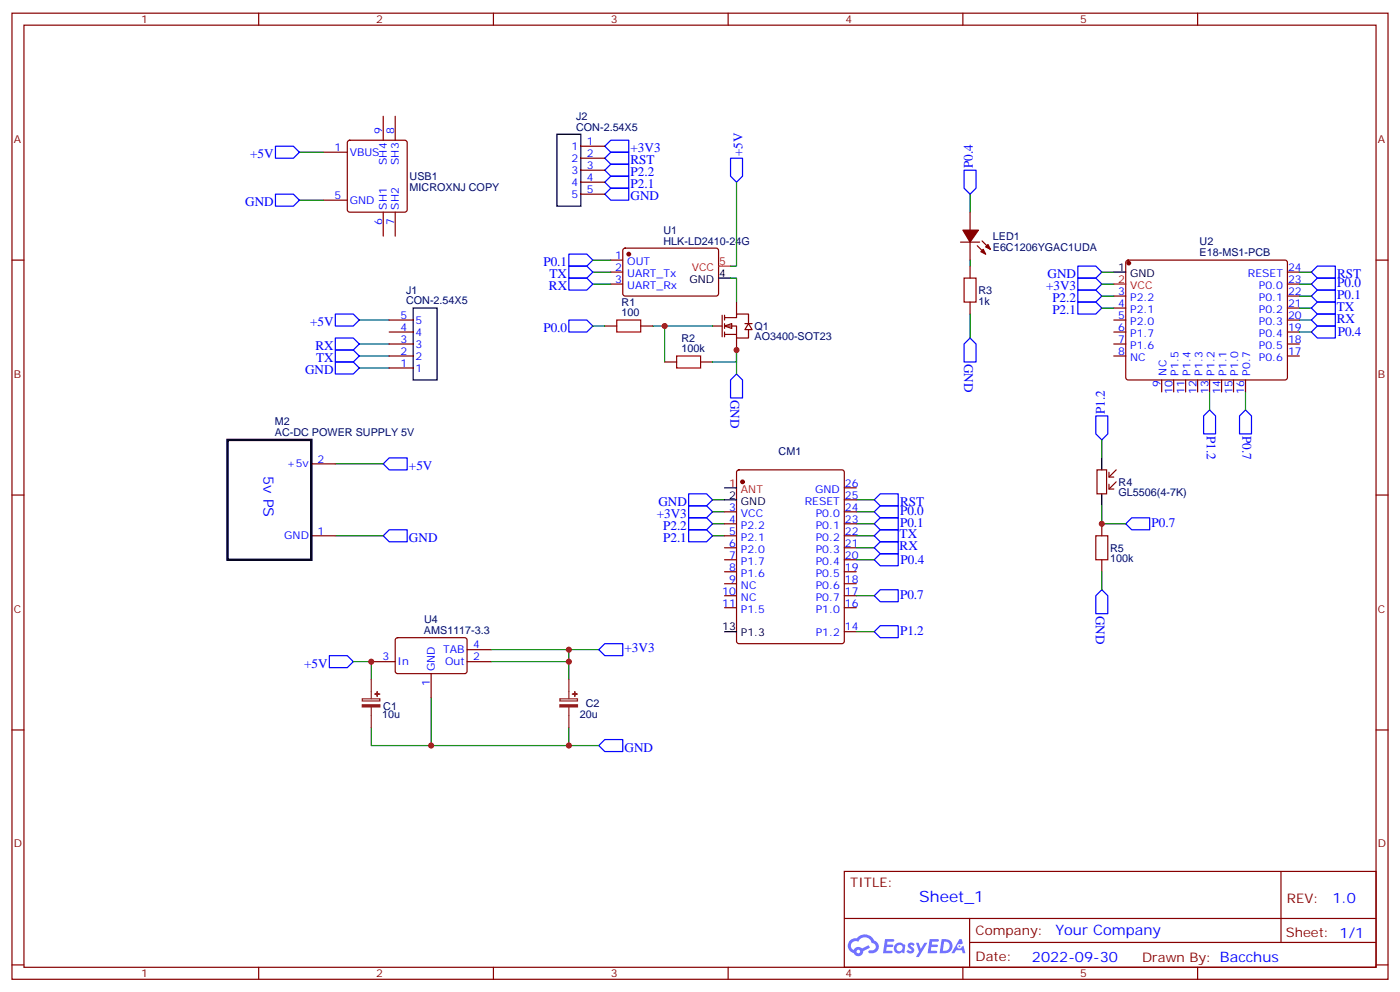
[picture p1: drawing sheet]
<svg xmlns="http://www.w3.org/2000/svg" width="412mm" height="292mm" viewBox="0 0 412 292" stroke-linecap="round" stroke-linejoin="round" font-family="sans-serif">
<g fill="none" stroke="#870000" stroke-width=".35">
<path d="M3.5 3.9h405.4v284.3h-405.4zM7.1 7.4h398.2v277.3h-398.2zM76.2 3.9v3.5M145.3 3.9v3.5M214.5 3.9v3.5M283.6 3.9v3.5M352.8 3.9v3.5M3.5 76.6h3.6M405.3 76.6h3.6M3.5 145.7h3.6M405.3 145.7h3.6M3.5 214.8h3.6"/>
<path d="M405.3 214.8h3.6M248.7 256.5h156.6v28.2h-156.6zM377.3 256.5v20.9M248.7 270.3h156.5M285.6 277.4h119.6M285.6 270.3v14.1M3.5 284h3.6M76.2 284.7v3.5M145.3 284.7v3.5M214.5 284.7v3.5M283.6 284.7v3.5M352.8 284.7v3.5"/>
<path d="M405.3 284h3.6"/>
</g>
<g fill="#5487ff">
<path d="M267.7 277.6a1.22 1.22 0 0 1 1.7 .3l-.4 .6a.47 .47 0 0 0-.3-.4 .47 .47 0 0 0-.5 .2l.1 .2a1.14 1.14 0 0 1 .8 1.8 1.14 1.14 0 0 1-1.9-.1l-.2-.1 .5-.6 .7 .4a.29 .29 0 0 0 .3-.2 .29 .29 0 0 0-.2-.3 1.04 1.04 0 0 1-.6-1.8z"/>
<path d="M260.7 276.4h2.4l.3 .2-.2 .5h-1.8l-.1 .9h1.5l.3 .4-.3 .3h-1.6l-.2 1.1 1.7 .1 .2 .3-.2 .3-2.6 .1z"/>
<path d="M273.8 276.4h2.4l.3 .2-.1 .5h-1.8l-.2 .9h1.6l.3 .4-.4 .3h-1.6l-.1 1.1 1.7 .1 .2 .3-.2 .3h-2.6z"/>
<path d="M282.6 276.4h.7l.3 1.3-.6 .3a.69 .69 0 0 0-1 .2 .69 .69 0 0 0 .4 1 .69 .69 0 0 0 .9-.6l.5-.3 .6 2.2h-.8l-.2-.8h-1.8l-.5 .8h-.8z"/>
<path d="M269.8 277.5h.8l.6 1.8 1.1-1.8h.9l-2.6 4.2h-.8l.9-1.6z"/>
<path d="M277.4 276.4l-.6 4.2h1.3a2.11 2.11 0 0 0 2.5-2.2 2.11 2.11 0 0 0-2.5-2zM278.1 277.1a1.39 1.39 0 0 1 1.7 1.5 1.39 1.39 0 0 1-1.8 1.2h-.3z"/>
<path d="M263.7 278a1.54 1.54 0 0 0-.1 2.2 1.54 1.54 0 0 0 2.2 .1l.6 .3 .3-2.3-.2-.3h-.4a1.49 1.49 0 0 0-2.4 0zM264 279a.94 .94 0 0 1 1.8 0 .94 .94 0 0 1-1.8 0z"/>
<path d="M250.4 276.8a2.18 2.18 0 0 0 1.1 3.7 1.44 1.44 0 0 0 1.6 .9 1.44 1.44 0 0 0 1.2-1.5l2-1-.5-.7-1.9 1a1.47 1.47 0 0 0-2.4 .4 1.39 1.39 0 0 1-.7-1.9 1.39 1.39 0 0 1 2-.5 2.12 2.12 0 0 1 2.2-1.3 2.12 2.12 0 0 1 1.9 1.7 1.14 1.14 0 0 1 1.1 1.4 1.14 1.14 0 0 1-1.7 .7 .43 .43 0 0 0-.5 .4 .43 .43 0 0 0 .4 .5 1.98 1.98 0 0 0 2.5-1.3 1.98 1.98 0 0 0-1.2-2.5 3.1 3.1 0 0 0-5.3-.7l-.9 .1zM252.3 280.1a.55 .55 0 0 1 1.1 0 .55 .55 0 0 1-1.1 0z"/>
<circle cx="282.6" cy="278.5" r=".26"/>
</g>
<path d="M179.9 76.6h3.5M183.7 73.2l.4-.2 27.1 .1 .5 .6-.1 13-.6 .4h-27.1l-.5-.7v-12.7zM179.9 80.1h3.5M179.9 83.6h3.5M109.4 194.7h7M116.7 187.9l.4-.2h20.1l.4 .7-.1 9.4-.6 .5-20.1-.1-.4-.6v-9.2zM127 198.3v7M137.6 194.7h7M137.6 191.2h7" fill="none" stroke="#870000" stroke-width=".35"/>
<circle cx="185.2" cy="74.8" r=".53" fill="#870000" stroke="#870000" stroke-width=".35"/>
<path d="M211.7 81.8h3.5" fill="none" stroke="#000" stroke-width=".35"/>
<path d="M211.7 78.3h3.5" fill="none" stroke="#f00" stroke-width=".35"/>
<g fill="none" stroke="#00f" stroke-width=".35">
<path d="M179.9 41.3h5.3v3.5h-5.3l-1.7-1.8zM179.9 44.8h5.3v3.5h-5.3l-1.7-1.7zM179.9 48.3h5.3v3.6h-5.3l-1.7-1.8zM179.9 51.9h5.3v3.5h-5.3l-1.7-1.8zM179.9 55.4h5.3v3.5h-5.3l-1.7-1.8zM215.2 46.6h3.5v5.3l-1.7 1.7-1.8-1.7zM167.6 78.3h5.3l1.7 1.8-1.7 1.7h-5.3zM167.6 74.8h5.3l1.7 1.8-1.7 1.7h-5.3zM98.8 92.4h5.3l1.7 1.8-1.7 1.8h-5.3zM98.8 99.5h5.3l1.7 1.7-1.7 1.8h-5.3zM167.6 81.8h5.3l1.7 1.8-1.7 1.8h-5.3zM98.8 106.5h5.3l1.7 1.8-1.7 1.8h-5.3z"/>
<path d="M98.8 103h5.3l1.7 1.8-1.7 1.7h-5.3zM114.7 134.8h5.2v3.5h-5.2l-1.8-1.8zM114.7 155.9h5.2v3.6h-5.2l-1.8-1.8zM202.8 148.9h5.3l1.8 1.7-1.8 1.8h-5.3zM202.8 155.9h5.3l1.8 1.8-1.8 1.8h-5.3zM202.8 152.4h5.3l1.8 1.8-1.8 1.7h-5.3zM202.8 145.3h5.3l1.8 1.8-1.8 1.8h-5.3zM259.3 145.3h5.3v3.6h-5.3l-1.8-1.8zM97 193h5.3l1.8 1.7-1.8 1.8h-5.3zM176.4 191.2l1.8-1.8h5.2v3.6h-5.2zM178.2 217.7h5.2v3.5h-5.2l-1.8-1.8z"/>
</g>
<g fill="none" stroke="#008700" stroke-width=".35">
<path d="M217 53.6v24.7h-1.8M174.6 76.6h5.3M105.8 94.2h8.9M174.6 83.6h5.3M174.6 80.1h5.3M105.8 108.3h8.9M105.8 101.2h8.9M105.8 104.8h8.9M98.8 136.5h14.1M98.8 157.7h14.1M209.9 157.7h3.5M209.9 150.6h3.5"/>
<path d="M209.9 154.2h3.5M104.1 194.7h5.3v5.3M144.6 191.2h23v3.5M144.6 194.7h23v5.3M167.6 191.2h8.8M127 205.3v14.1h-17.6v-5.3M167.6 214.1v5.3h-40.6M167.6 219.4h8.8"/>
</g>
<path d="M106.7 205.7h5.2v.6h-5.2zM109.4 200v5.7M109.4 208.1v6M164.9 205.7h5.2v.6h-5.2zM167.6 200v5.7M167.6 208.1v6" fill="none" stroke="#8c2424" stroke-width=".35"/>
<g fill="#8c2424" stroke="#8c2424" stroke-width=".35">
<path d="M164.9 207.4h5.2v.7h-5.2z"/>
<path d="M168.6 204.3h1.4z"/>
<path d="M169.3 203.6v1.4z"/>
<path d="M106.7 207.4h5.2v.7h-5.2z"/>
<path d="M110.4 204.3h1.4z"/>
<path d="M111.1 203.6v1.4z"/>
</g>
<path d="M213.4 96l2.1-.8v1.5z" fill="#fff" stroke="#870000" stroke-width=".35"/>
<g fill="none" stroke="#870000" stroke-width=".35">
<path d="M112.9 34.2v7.1M116.4 34.2v7.1M95.2 58.9h7.1M95.2 44.8h7.1M102.5 41.5l.5-.2h16.2l.5 .2 .2 .5v19.7l-.2 .5-.5 .2h-16.2l-.5-.2-.2-.5v-19.7zM171.1 43h7.1M171.1 46.6h7.1M171.1 50.1h7.1M171.1 53.6h7.1M171.1 57.1h7.1M112.9 62.4v7.1M116.4 62.4v7.1"/>
<path d="M282.9 71.3h5.7M285.8 62.4v5.3M285.8 71.3v5.3M285.8 78.3v3.5M287.9 72.3l2.4 2.5M289.3 70.9l2.4 2.5M331.8 76.8l.5-.2h46.2l.5 .2 .2 .5v34.1l-.7 .4h-46.5l-.4-.7v-33.8zM114.7 97.7h7M114.7 94.2h7M178.2 96h3.5M188.7 96h3.6M209.9 96h2.8"/>
<path d="M212.7 92.8v6.3M213.4 93.5h3.6v-1.1h3.5v2.8M213.4 96h3.6v3.5h3.5v-2.5M213.4 98.4h3.6M213.4 92.8v1.4M213.4 95.2v1.5M213.4 97.7v1.4M217 88.9v3.5M217 99.5v3.5M219.4 95.2h2.1M220.5 95.2l1 1.8h-2.1zM285.8 88.9v3.5"/>
<path d="M328.1 97.7h3.5M328.1 94.2h3.5M328.1 87.1h3.5M328.1 90.7h3.5M379.2 97.7h3.6M379.2 94.2h3.6M379.2 87.1h3.6M379.2 90.7h3.6M379.2 83.6h3.6M379.2 80.1h3.6M114.7 108.3h7M114.7 104.8h7"/>
<path d="M114.7 101.2h7M195.8 106.5h3.5M206.4 106.5h3.5M328.1 104.8h3.5M328.1 101.2h3.5M342.2 111.8v3.6M345.7 111.8v3.6M349.2 111.8v3.6M352.8 111.8v3.6M356.3 111.8v3.6M359.8 111.8v3.6M363.4 111.8v3.6"/>
<path d="M366.9 111.8v3.6M379.2 104.8h3.6M379.2 101.2h3.6M91.7 136.5h7.1M217.2 138.5l.5-.2h30.3l.7 .4v50l-.5 .7h-30.5l-.7-.4v-50zM323.1 138.3h2.9v7h-2.9zM326.7 139v1.4h1.4M328.8 138.3l-2.1 2.1M91.7 157.7h7.1M213.4 157.7h3.6M213.4 150.6h3.6M213.4 154.2h3.6"/>
<path d="M248.7 157.7h3.5M248.7 150.6h3.5M248.7 154.2h3.5M248.7 147.1h3.5M248.7 143.6h3.5M324.6 154.2v3.5M326.7 142.5v1.4h1.4M328.8 141.8l-2.1 2.1M213.4 161.2h3.6M213.4 164.7h3.6M213.4 168.3h3.6M213.4 171.8h3.6"/>
<path d="M213.4 175.3h3.6M213.4 178.9h3.6M248.7 161.2h3.5M248.7 164.7h3.5M248.7 168.3h3.5M248.7 171.8h3.5M248.7 175.3h3.5M248.7 178.9h3.5M324.6 164.7v3.6M248.7 185.9h3.5"/>
</g>
<g fill="none" stroke="#00f" stroke-width=".35">
<path d="M81.1 43h5.3l1.8 1.8-1.8 1.8h-5.3zM81.1 57.1h5.3l1.8 1.8-1.8 1.8h-5.3zM284 50.1h3.5v5.3l-1.7 1.7-1.8-1.7zM317.5 78.3h5.3l1.8 1.8-1.8 1.7h-5.3zM388.1 78.3h5.2v3.5h-5.2l-1.8-1.7zM167.6 94.2h5.3l1.7 1.8-1.7 1.7h-5.3zM317.5 85.4h5.3l1.8 1.7-1.8 1.8h-5.3zM317.5 88.9h5.3l1.8 1.8-1.8 1.7h-5.3zM317.5 81.8h5.3l1.8 1.8-1.8 1.8h-5.3zM386.3 87.1l1.8-1.7h5.2v3.5h-5.2zM386.3 83.6l1.8-1.8h5.2v3.6h-5.2zM386.3 97.7l1.8-1.7h5.2v3.5h-5.2z"/>
<path d="M386.3 94.2l1.8-1.8h5.2v3.6h-5.2zM386.3 90.7l1.8-1.8h5.2v3.5h-5.2zM215.2 111.8l1.8-1.7 1.7 1.7v5.3h-3.5zM284 101.2l1.8-1.7 1.7 1.7v5.3h-3.5zM322.8 122.4h3.5v5.3l-1.7 1.8-1.8-1.8zM356.3 120.6l1.8 1.8v5.3h-3.6v-5.3zM365.1 122.4l1.8-1.8 1.8 1.8v5.3h-3.6zM257.5 150.6l1.8-1.7h5.3v3.5h-5.3zM257.5 157.7l1.8-1.8h5.3v3.6h-5.3zM259.3 152.4h5.3v3.5h-5.3l-1.8-1.7zM259.3 159.5h5.3v3.5h-5.3l-1.8-1.8zM331.6 154.2l1.8-1.8h5.3v3.5h-5.3z"/>
<path d="M257.5 164.7l1.8-1.7h5.3v3.5h-5.3zM259.3 173.6h5.3v3.5h-5.3l-1.8-1.8zM322.8 175.3l1.8-1.7 1.7 1.7v5.3h-3.5zM259.3 184.1h5.3v3.6h-5.3l-1.8-1.8z"/>
</g>
<g fill="none" stroke="#008700" stroke-width=".35">
<path d="M88.2 58.9h7M88.2 44.8h7M285.8 57.1v5.3M285.8 76.6v1.7M174.6 96h3.6M192.3 96h17.6M195.8 96v10.5M215.2 81.8h1.8v7.1M285.8 92.4v7.1M324.6 80.1h3.5M324.6 87.1h3.5M324.6 90.7h3.5"/>
<path d="M324.6 83.6h3.5M382.8 80.1h3.5M382.8 87.1h3.5M382.8 90.7h3.5M382.8 83.6h3.5M382.8 94.2h3.5M382.8 97.7h3.5M209.9 106.5h7.1v-3.5v7.1M356.3 115.4v5.2M366.9 115.4v5.2M324.6 129.5v5.3M209.9 147.1h3.5"/>
<path d="M252.2 147.1h5.3M252.2 150.6h5.3M252.2 154.2h5.3M252.2 157.7h5.3M324.6 148.9v5.3h7M252.2 175.3h5.3M252.2 164.7h5.3M252.2 161.2h5.3M324.6 168.3v5.3M252.2 185.9h5.3"/>
</g>
<path d="M181.7 94.2h7v3.5h-7zM284 81.8h3.5v7.1h-3.5zM199.3 104.8h7.1v3.5h-7.1zM322.8 157.7h3.5v7h-3.5z" fill="none" stroke="#a10000" stroke-width=".35"/>
<path d="M67 129.5h24.7v35.2h-24.7z" fill="none" stroke="#000" stroke-width=".71"/>
<g fill="#870000" stroke="#870000" stroke-width=".35">
<path d="M283.6 67.7h4.6l-2.4 3.6z"/>
<path d="M291 72l.7 1.4-1.4-.7z"/>
<path d="M288.9 74.1l.7-.7 .7 1.4z"/>
<circle cx="218.7" cy="141.8" r=".53"/>
<circle cx="332.5" cy="77.4" r=".53"/>
</g>
<path d="M164 39.5h7.1v21.2h-7.1zM121.7 90.7h7.1v21.1h-7.1zM328.1 80.1h3.5M324.6 134.8v3.5M213.4 143.6h3.6M213.4 147.1h3.6M324.6 145.3v3.6M213.4 185.9h3.6" fill="none" stroke="#000" stroke-width=".35"/>
<path d="M328.1 83.6h3.5" fill="none" stroke="#f00" stroke-width=".35"/>
<g fill="#c00">
<circle cx="167.6" cy="194.7" r=".88"/>
<circle cx="109.4" cy="194.7" r=".88"/>
<circle cx="127" cy="219.4" r=".88"/>
<circle cx="167.6" cy="191.2" r=".88"/>
<circle cx="167.6" cy="219.4" r=".88"/>
<circle cx="195.8" cy="96" r=".88"/>
<circle cx="324.6" cy="154.2" r=".88"/>
<circle cx="217" cy="103" r=".88"/>
</g>
<text font-size="4.6" fill="#00f" x="270.8" y="265.5">Sheet_1</text>
<g font-size="4.2" fill="#00f">
<text x="77.6" y="140.1" transform="rotate(90 77.6 140.1)">5v PS</text>
<text x="392.5" y="265.7">1.0</text>
<text x="310.9" y="275.3">Your Company</text>
<text x="304" y="283.1">2022-09-30</text>
</g>
<g font-size="3.9" fill="#00f">
<text x="73.7" y="46.6">+5V</text>
<text x="185.7" y="44.8">+3V3</text>
<text x="218.7" y="46" transform="rotate(-90 218.7 46)">+5V</text>
<text x="185.7" y="48.3">RST</text>
<text x="185.7" y="51.9">P2.2</text>
<text x="286.6" y="49.6" transform="rotate(-90 286.6 49.6)">P0.4</text>
<text x="185.7" y="55.4">P2.1</text>
<text x="185.7" y="58.9">GND</text>
<text x="72.2" y="60.7">GND</text>
<text x="160.1" y="78.3">P0.1</text>
<text x="161.9" y="81.8">TX</text>
<text x="308.6" y="81.8">GND</text>
<text x="393.9" y="81.8">RST</text>
<text x="161.7" y="85.4">RX</text>
<text x="308.1" y="85.4">+3V3</text>
<text x="310" y="88.9">P2.2</text>
<text x="393.9" y="88">P0.1</text>
<text x="393.9" y="84.5">P0.0</text>
<text x="91.3" y="96">+5V</text>
<text x="310" y="92.4">P2.1</text>
<text x="393.8" y="95">RX</text>
<text x="393.8" y="91.4">TX</text>
<text x="160.1" y="97.7">P0.0</text>
<text x="394.1" y="99">P0.4</text>
<text x="92.9" y="103">RX</text>
<text x="93.1" y="106.5">TX</text>
<text x="284" y="107.1" transform="rotate(90 284 107.1)">GND</text>
<text x="89.9" y="110.1">GND</text>
<text x="215.2" y="117.7" transform="rotate(90 215.2 117.7)">GND</text>
<text x="325.4" y="121.9" transform="rotate(-90 325.4 121.9)">P1.2</text>
<text x="355.5" y="128.2" transform="rotate(90 355.5 128.2)">P1.2</text>
<text x="366" y="128.2" transform="rotate(90 366 128.2)">P0.7</text>
<text x="120.5" y="138.3">+5V</text>
<text x="193.9" y="148.9">GND</text>
<text x="265.1" y="148.9">RST</text>
<text x="193.5" y="152.4">+3V3</text>
<text x="195.3" y="155.9">P2.2</text>
<text x="265.1" y="151.5">P0.0</text>
<text x="265.1" y="155">P0.1</text>
<text x="339.2" y="155">P0.7</text>
<text x="120.5" y="159.5">GND</text>
<text x="195.3" y="159.5">P2.1</text>
<text x="265" y="162">RX</text>
<text x="265" y="158.5">TX</text>
<text x="265.3" y="166">P0.4</text>
<text x="265.1" y="176.2">P0.7</text>
<text x="322.8" y="181.2" transform="rotate(90 322.8 181.2)">GND</text>
<text x="184" y="192">+3V3</text>
<text x="265.1" y="186.8">P1.2</text>
<text x="89.6" y="196.5">+5V</text>
<text x="184" y="221.2">GND</text>
</g>
<g font-size="3.9" fill="#800">
<text x="250.5" y="261.1">TITLE:</text>
<text x="379.1" y="265.7">REV:</text>
<text x="287.4" y="275.3">Company:</text>
<text x="378.7" y="275.9">Sheet: 1/1</text>
<text x="287.4" y="282.9">Date:</text>
<text x="336.4" y="283">Drawn By: Bacchus</text>
</g>
<g font-size="3.2" fill="#800">
<text x="41.6" y="6.9">1</text>
<text x="110.8" y="6.9">2</text>
<text x="179.9" y="6.9">3</text>
<text x="249.1" y="6.9">4</text>
<text x="318.2" y="6.9">5</text>
<text x="4.1" y="42">A</text>
<text x="405.9" y="42">A</text>
<text x="4.1" y="111.1">B</text>
<text x="405.9" y="111.1">B</text>
<text x="4.1" y="180.3">C</text>
<text x="405.9" y="180.3">C</text>
<text x="4.1" y="249.4">D</text>
<text x="405.9" y="249.4">D</text>
<text x="41.6" y="287.7">1</text>
<text x="110.8" y="287.7">2</text>
<text x="179.9" y="287.7">3</text>
<text x="249.1" y="287.7">4</text>
<text x="318.2" y="287.7">5</text>
</g>
<g font-size="3.2" fill="#000080">
<text x="169.7" y="35.3">J2</text>
<text x="169.7" y="38.5">CON-2.54X5</text>
<text x="120.6" y="53">USB1</text>
<text x="120.6" y="56.2">MICROXNJ COPY</text>
<text x="195.4" y="72">HLK-LD2410-24G</text>
<text x="195.5" y="68.8">U1</text>
<text x="292.5" y="70.6">LED1</text>
<text x="292.5" y="73.8">E6C1206YGAC1UDA</text>
<text x="353.4" y="75.4">E18-MS1-PCB</text>
<text x="353.4" y="72.3">U2</text>
<text x="119.6" y="89.6">CON-2.54X5</text>
<text x="119.6" y="86.4">J1</text>
<text x="288.2" y="89.7">1k</text>
<text x="288.2" y="86.5">R3</text>
<text x="183.1" y="93.1">100</text>
<text x="183.1" y="90">R1</text>
<text x="200.7" y="100.6">R2</text>
<text x="222.2" y="100.2">AO3400-SOT23</text>
<text x="222.2" y="97">Q1</text>
<text x="200.7" y="103.7">100k</text>
<text x="81" y="125.2">M2</text>
<text x="81" y="128.4">AC-DC POWER SUPPLY 5V</text>
<text x="229.4" y="134.1">CM1</text>
<text x="329.5" y="142.9">R4</text>
<text x="329.5" y="146.1">GL5506(4-7K)</text>
<text x="327" y="165.5">100k</text>
<text x="327" y="162.3">R5</text>
<text x="124.9" y="183.3">U4</text>
<text x="124.9" y="186.5">AMS1117-3.3</text>
<text x="112.9" y="208.8">C1</text>
<text x="172.5" y="208.2">C2</text>
<text x="112.6" y="211.4">10u</text>
<text x="170.8" y="211.4">20u</text>
</g>
<g font-size="3.2" fill="#00f">
<text x="112.5" y="39.5" transform="rotate(-90 112.5 39.5)">9</text>
<text x="116.1" y="39.5" transform="rotate(-90 116.1 39.5)">8</text>
<text x="98.5" y="44.4">1</text>
<text x="103" y="45.9">VBUS</text>
<text x="168.4" y="44.1">1</text>
<text x="168.4" y="47.6">2</text>
<text x="172.9" y="42.7">1</text>
<text x="172.9" y="46.2">2</text>
<text x="113.9" y="48.5" transform="rotate(-90 113.9 48.5)">SH4</text>
<text x="117.5" y="48.5" transform="rotate(-90 117.5 48.5)">SH3</text>
<text x="168.4" y="51.2">3</text>
<text x="172.9" y="49.7">3</text>
<text x="172.9" y="53.3">4</text>
<text x="98.5" y="58.6">5</text>
<text x="103" y="60">GND</text>
<text x="168.4" y="54.7">4</text>
<text x="168.4" y="58.2">5</text>
<text x="172.9" y="56.8">5</text>
<text x="113.9" y="61.7" transform="rotate(-90 113.9 61.7)">SH1</text>
<text x="117.5" y="61.7" transform="rotate(-90 117.5 61.7)">SH2</text>
<text x="112.5" y="66.2" transform="rotate(-90 112.5 66.2)">6</text>
<text x="116.1" y="66.2" transform="rotate(-90 116.1 66.2)">7</text>
<text x="181.3" y="76.2">1</text>
<text x="184.7" y="78">OUT</text>
<text x="181.3" y="79.7">2</text>
<text x="181.3" y="83.3">3</text>
<text x="184.7" y="81.5">UART_Tx</text>
<text x="367.6" y="81.5">RESET</text>
<text x="379.4" y="83.3">23</text>
<text x="379.4" y="79.7">24</text>
<text x="184.7" y="85">UART_Rx</text>
<text x="329.4" y="86.8">3</text>
<text x="332.9" y="88.5">P2.2</text>
<text x="370.8" y="88.5">P0.1</text>
<text x="370.8" y="85">P0.0</text>
<text x="379.4" y="86.8">22</text>
<text x="117.9" y="93.8">5</text>
<text x="122.4" y="95.2">5</text>
<text x="329.4" y="90.3">4</text>
<text x="329.4" y="93.8">5</text>
<text x="332.9" y="92.1">P2.1</text>
<text x="332.9" y="95.6">P2.0</text>
<text x="370.8" y="95.6">P0.3</text>
<text x="370.8" y="92.1">P0.2</text>
<text x="379.4" y="93.8">20</text>
<text x="379.4" y="90.3">21</text>
<text x="117.9" y="100.9">3</text>
<text x="117.9" y="97.4">4</text>
<text x="122.4" y="98.8">4</text>
<text x="329.4" y="97.4">6</text>
<text x="329.4" y="100.9">7</text>
<text x="332.9" y="99.1">P1.7</text>
<text x="370.8" y="99.1">P0.4</text>
<text x="379.4" y="100.9">18</text>
<text x="379.4" y="97.4">19</text>
<text x="117.9" y="107.9">1</text>
<text x="117.9" y="104.4">2</text>
<text x="122.4" y="105.8">2</text>
<text x="122.4" y="102.3">3</text>
<text x="329.4" y="104.4">8</text>
<text x="332.9" y="102.7">P1.6</text>
<text x="332.9" y="106.2">NC</text>
<text x="370.8" y="106.2">P0.6</text>
<text x="370.8" y="102.7">P0.5</text>
<text x="379.4" y="104.4">17</text>
<text x="122.4" y="109.4">1</text>
<text x="343.6" y="110.5" transform="rotate(-90 343.6 110.5)">NC</text>
<text x="347.1" y="110.5" transform="rotate(-90 347.1 110.5)">P1.5</text>
<text x="350.7" y="110.5" transform="rotate(-90 350.7 110.5)">P1.4</text>
<text x="354.2" y="110.5" transform="rotate(-90 354.2 110.5)">P1.3</text>
<text x="357.7" y="110.5" transform="rotate(-90 357.7 110.5)">P1.2</text>
<text x="361.2" y="110.5" transform="rotate(-90 361.2 110.5)">P1.1</text>
<text x="364.8" y="110.5" transform="rotate(-90 364.8 110.5)">P1.0</text>
<text x="368.3" y="110.5" transform="rotate(-90 368.3 110.5)">P0.7</text>
<text x="341.8" y="114" transform="rotate(-90 341.8 114)">9</text>
<text x="345.4" y="116" transform="rotate(-90 345.4 116)">10</text>
<text x="348.9" y="116" transform="rotate(-90 348.9 116)">11</text>
<text x="352.4" y="116" transform="rotate(-90 352.4 116)">12</text>
<text x="356" y="116" transform="rotate(-90 356 116)">13</text>
<text x="359.5" y="116" transform="rotate(-90 359.5 116)">14</text>
<text x="363" y="116" transform="rotate(-90 363 116)">15</text>
<text x="366.5" y="116" transform="rotate(-90 366.5 116)">16</text>
<text x="84.5" y="137.6">+5v</text>
<text x="93.5" y="136.2">2</text>
<text x="248.9" y="143.2">26</text>
<text x="237.1" y="148.5">RESET</text>
<text x="240.1" y="145">GND</text>
<text x="248.9" y="146.8">25</text>
<text x="214.8" y="150.3">3</text>
<text x="214.8" y="153.8">4</text>
<text x="218.3" y="152">VCC</text>
<text x="218.3" y="155.6">P2.2</text>
<text x="240.3" y="155.6">P0.1</text>
<text x="240.3" y="152">P0.0</text>
<text x="248.9" y="153.8">23</text>
<text x="248.9" y="150.3">24</text>
<text x="83.7" y="158.7">GND</text>
<text x="93.5" y="157.3">1</text>
<text x="214.8" y="157.3">5</text>
<text x="214.8" y="160.9">6</text>
<text x="218.3" y="159.1">P2.1</text>
<text x="240.3" y="159.1">P0.2</text>
<text x="248.9" y="160.9">21</text>
<text x="248.9" y="157.3">22</text>
<text x="214.8" y="164.4">7</text>
<text x="214.8" y="167.9">8</text>
<text x="218.3" y="162.6">P2.0</text>
<text x="218.3" y="166.2">P1.7</text>
<text x="240.3" y="166.2">P0.4</text>
<text x="240.3" y="162.6">P0.3</text>
<text x="248.9" y="167.9">19</text>
<text x="248.9" y="164.4">20</text>
<text x="214.8" y="171.4">9</text>
<text x="218.3" y="169.7">P1.6</text>
<text x="218.3" y="173.2">NC</text>
<text x="240.3" y="173.2">P0.6</text>
<text x="240.3" y="169.7">P0.5</text>
<text x="248.9" y="171.4">18</text>
<text x="212.7" y="175">10</text>
<text x="212.7" y="178.5">11</text>
<text x="218.3" y="176.7">NC</text>
<text x="240.3" y="176.7">P0.7</text>
<text x="248.9" y="178.5">16</text>
<text x="248.9" y="175">17</text>
<text x="218.3" y="180.3">P1.5</text>
<text x="240.3" y="180.3">P1.0</text>
<text x="248.9" y="185.6">14</text>
<text x="139.3" y="190.9">4</text>
<text x="240.3" y="187.3">P1.2</text>
<text x="112.6" y="194.4">3</text>
<text x="117.1" y="195.8">In</text>
<text x="128.1" y="197.6" transform="rotate(-90 128.1 197.6)">GND</text>
<text x="130.6" y="192.3">TAB</text>
<text x="131.1" y="195.8">Out</text>
<text x="139.3" y="194.4">2</text>
<text x="126.6" y="202" transform="rotate(-90 126.6 202)">1</text>
</g>
<g font-size="3.2" fill="#f00">
<text x="211.8" y="78">5</text>
<text x="203.8" y="79.7">VCC</text>
<text x="329.4" y="83.3">2</text>
<text x="332.9" y="85">VCC</text>
<text x="214.8" y="143.2">1</text>
<text x="218.3" y="145">ANT</text>
</g>
<g font-size="3.2">
<text x="203.1" y="83.3">GND</text>
<text x="211.8" y="81.5">4</text>
<text x="329.4" y="79.7">1</text>
<text x="332.9" y="81.5">GND</text>
<text x="214.8" y="146.8">2</text>
<text x="218.3" y="148.5">GND</text>
<text x="212.7" y="185.6">13</text>
<text x="218.3" y="187.3">P1.3</text>
</g>
</svg>
